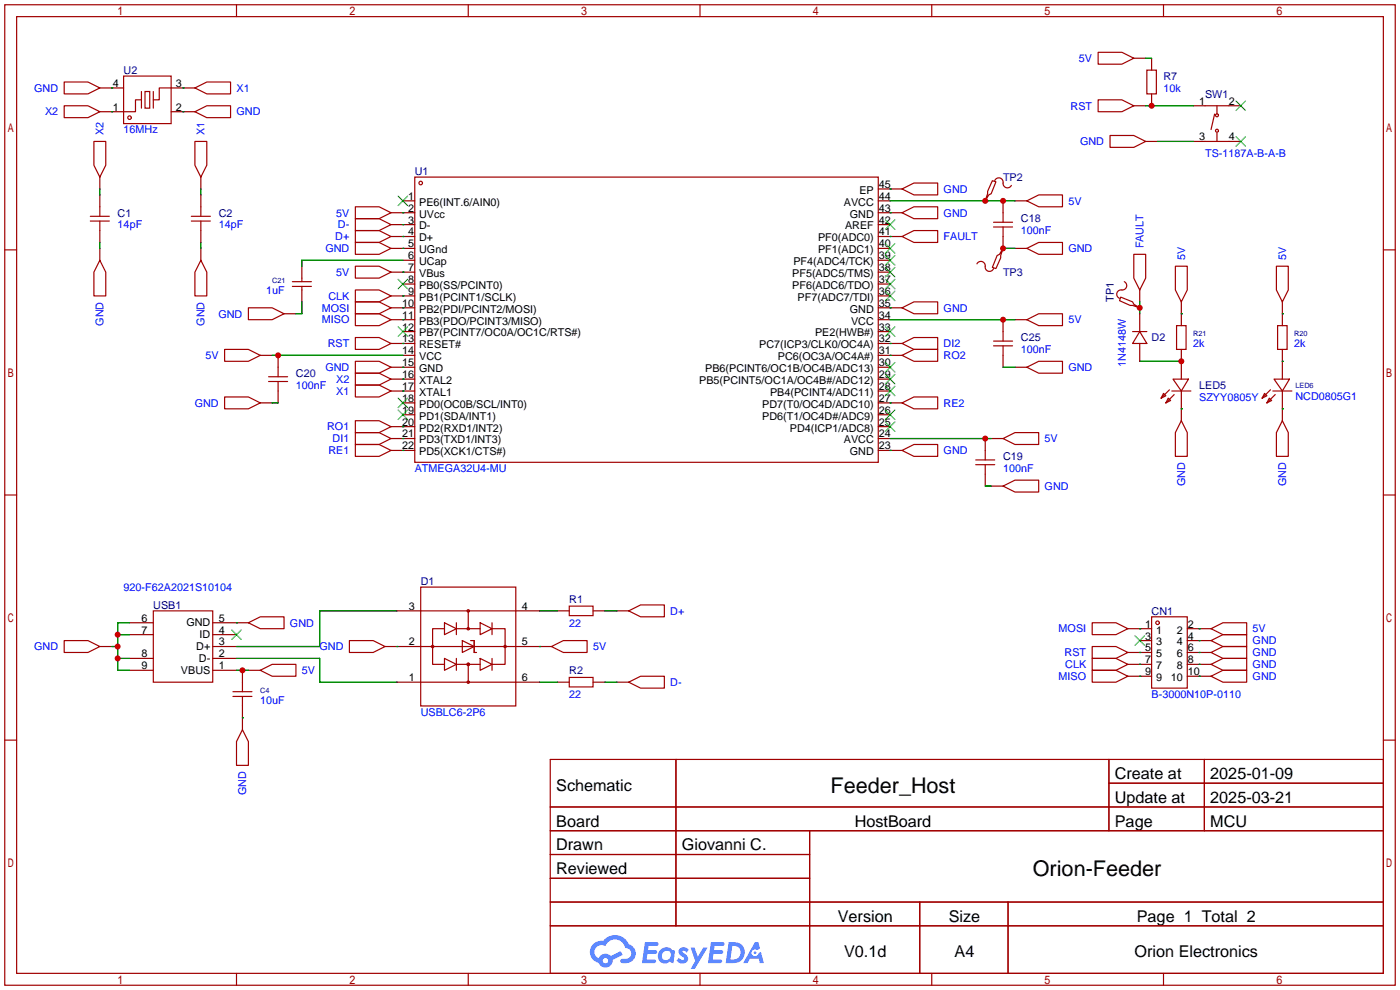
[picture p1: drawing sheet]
<svg xmlns="http://www.w3.org/2000/svg" width="299mm" height="212mm" viewBox="0 0 299 212" stroke-linecap="round" stroke-linejoin="round" font-family="sans-serif">
<g fill="none" stroke="#a10000" stroke-width=".25">
<path d="M1 1h297.2v209.6h-297.2zM3.6 3.6h292.1v204.4h-292.1zM50.5 1v2.6M100.1 1v2.6M149.6 1v2.6M199.1 1v2.6M248.7 1v2.6M1 53.4h2.6M295.7 53.4h2.5M1 105.8h2.6M295.7 105.8h2.5M1 158.2h2.6"/>
<path d="M295.7 158.2h2.5M117.6 162.3h178.1v45.7h-178.1zM117.6 172.5h178.1M117.6 177.5h178.1M144.5 162.3v35.6M173 177.5v30.5M237 162.3v15.2M237 167.4h58.7M257.4 162.3v15.2M117.6 182.6h55.4M117.6 192.8h178.1M117.6 187.7h55.4"/>
<path d="M117.6 197.9h178.1M196.6 192.8v15.2M215.4 192.8v15.2M50.5 208v2.6M100.1 208v2.6M149.6 208v2.6M199.1 208v2.6M248.7 208v2.6"/>
</g>
<g fill="#5487ff">
<path d="M145.3 202.7a1.3 1.3 0 0 1 1.9 .3l-.4 .6a.54 .54 0 0 0-.9-.2l.1 .2a1.34 1.34 0 0 1 .9 1.8 1.47 1.47 0 0 1-2.3-.1l.5-.6 .8 .5a.31 .31 0 0 0 .4-.3 .31 .31 0 0 0-.3-.4 1.12 1.12 0 0 1-.7-1.8z"/>
<path d="M147.6 202.5h.9l.6 2 1.2-2h.9l-2.7 4.6h-.9l1-1.7z"/>
<path d="M137.8 201.4h1.7a1.31 1.31 0 0 1 1.2 .2 .4 .4 0 0 1-.3 .5l-1.8 .1-.1 .9h1.6a.4 .4 0 0 1 .4 .4 .4 .4 0 0 1-.5 .4h-1.6l-.2 1.2h1.4a.46 .46 0 0 1 .5 0 .46 .46 0 0 1 .1 .5l-.4 .2h-2.6z"/>
<path d="M151.9 201.4h1.7a1.32 1.32 0 0 1 1.2 .2 .39 .39 0 0 1-.3 .5l-1.8 .1-.1 .9h1.6a.4 .4 0 0 1 .4 .4 .4 .4 0 0 1-.4 .4h-1.7l-.2 1.2h1.4a.46 .46 0 0 1 .5 0 .46 .46 0 0 1 .1 .5l-.4 .2h-2.6z"/>
<path d="M161.3 201.4h.8l.3 1.3-.6 .4a.75 .75 0 0 0-1.1 .3 .75 .75 0 0 0 .5 1 .75 .75 0 0 0 .9-.7l.5-.2 .6 2.3h-.8l-.3-.9h-1.8l-.5 .9h-1z"/>
<path d="M155.7 201.4l-.6 4.4h1.5a2.27 2.27 0 0 0 2.6-2.2 2.27 2.27 0 0 0-2.7-2.2zM156.5 202.1a1.5 1.5 0 0 1 1.8 1.6 1.5 1.5 0 0 1-1.9 1.4h-.3z"/>
<path d="M141.2 203a1.6 1.6 0 0 0-.3 2.3 1.6 1.6 0 0 0 2.3 .2l.7 .3 .3-2.4-.1-.3-.5-.1a1.58 1.58 0 0 0-2.4 0zM141.8 203.5a.98 .98 0 0 1 1.6 .4 .98 .98 0 0 1-1.1 1.3 .94 .94 0 0 1-.9-.7 .94 .94 0 0 1 .4-1z"/>
<path d="M126.8 201.8a2.37 2.37 0 0 0 1.1 4 1.54 1.54 0 0 0 1.8 1 1.54 1.54 0 0 0 1.2-1.6l2.2-1.1-.5-.8-2 1a1.57 1.57 0 0 0-2.7 .5 1.5 1.5 0 0 1-.7-2.1 1.5 1.5 0 0 1 2.2-.5 2.23 2.23 0 0 1 2.3-1.4 2.23 2.23 0 0 1 2 1.8 1.16 1.16 0 0 1 1.2 1.1 1.16 1.16 0 0 1-1.1 1.2h-.7a.47 .47 0 0 0-.5 .4 .47 .47 0 0 0 .4 .5 2.17 2.17 0 0 0 2.5-.9 2.17 2.17 0 0 0-.3-2.7l-.8-.4a3.2 3.2 0 0 0-5.5-.7l-1.1 .1zM128.8 205.3a.6 .6 0 0 1 1.2 0 .6 .6 0 0 1-1.2 0z"/>
<circle cx="161.4" cy="203.6" r=".28"/>
</g>
<g fill="none" stroke="#a10000" stroke-width=".25">
<path d="M13.7 17.5h5.1l2.5 1.3-2.5 1.3h-5.1zM26.4 16.3h10.2v10.1h-10.2zM30.2 19.6v3.5M31 19.6h1v3.5h-1zM32.8 19.6v3.5M36.6 18.8h-2.6v2.5h-1.2M41.7 18.8l2.5-1.3h5.1v2.6h-5.1zM234.7 11.2h5.1l2.5 1.2-2.5 1.3h-5.1zM245.1 15h2v5.1h-2zM13.7 22.6h5.1l2.5 1.3-2.5 1.2h-5.1zM20.1 30.2h2.5v5.1l-1.3 2.5-1.2-2.5zM30.2 21.3h-1.2v2.6h-2.6"/>
<path d="M41.7 23.9l2.5-1.3h5.1v2.5h-5.1zM41.7 30.2h2.5v5.1l-1.3 2.5-1.2-2.5zM88.6 37.8h99.1v61h-99.1zM212.1 38.6l.8 .3-1.1 2.5-.5 .3-.7 1.2 .5-1.5v-.5zM212.6 38.6a.93 .93 0 0 1 1.1-.6 .93 .93 0 0 1 .7 1.1 .94 .94 0 0 0 .7 1 .94 .94 0 0 0 1.1-.5M234.7 21.3h5.1l2.5 1.3-2.5 1.3h-5.1zM237.2 29h5.1l2.6 1.2-2.6 1.3h-5.1zM257.6 30.2h5M257.6 22.6h5M259.6 24.4l-.8 3.3M260.1 22.6v1.8M260.1 28.4v1.8"/>
<path d="M19.3 46.2h4.1M19.3 47.2h4.1M21.3 55.6l1.3 2.6v5h-2.5v-5zM21.3 44.2v2M21.3 47.2v2.1M40.9 46.2h4.1M40.9 47.2h4.1M42.9 55.6l1.3 2.6v5h-2.5v-5zM42.9 44.2v2M42.9 47.2v2.1M64.5 59.4v.8M75.9 46.7h5.1l2.6 1.3-2.6 1.3h-5.1z"/>
<path d="M75.9 49.3h5.1l2.6 1.2-2.6 1.3h-5.1zM75.9 44.2h5.1l2.6 1.3-2.6 1.2h-5.1zM75.9 51.8h5.1l2.6 1.3-2.6 1.3h-5.1zM75.9 56.9h5.1l2.6 1.3-2.6 1.2h-5.1zM192.8 45.5l2.5-1.3h5.1v2.5h-5.1zM192.8 40.4l2.5-1.3h5.1v2.6h-5.1zM192.8 50.5l2.5-1.2h5.1v2.5h-5.1zM208.8 56.4a.98 .98 0 0 1 1.3-.4 .98 .98 0 0 1 .5 1.2 .93 .93 0 0 0 .8 .8 .93 .93 0 0 0 .9-.6M212.3 48.5h4.1M212.3 47.5h4.1M214.4 53.1l-.5 1.5v.5l-1 2.3-.8-.2 1-2.6 .5-.2zM214.4 45.5v2"/>
<path d="M214.4 48.5v2M219.5 42.9l2.5-1.2h5.1v2.5h-5.1zM219.5 53.1l2.5-1.3h5.1v2.6h-5.1zM242.3 54.4h2.6v5l-1.3 2.6-1.3-2.6zM251.2 56.9h2.5v5.1l-1.2 2.5-1.3-2.5zM272.8 56.9h2.5v5.1l-1.2 2.5-1.3-2.5zM48 74.7h5.1l2.5 1.2-2.5 1.3h-5.1zM53.1 65.8h5.1l2.5 1.3-2.5 1.2h-5.1zM59.4 78.5v2M62.5 61.2h4M62.5 60.2h4M64.5 61.2v.8"/>
<path d="M75.9 79.8h5.1l2.6 1.2-2.6 1.3h-5.1zM75.9 77.2h5.1l2.6 1.3-2.6 1.3h-5.1zM75.9 64.5h5.1l2.6 1.3-2.6 1.3h-5.1zM75.9 72.1h5.1l2.6 1.3-2.6 1.3h-5.1zM75.9 62h5.1l2.6 1.2-2.6 1.3h-5.1zM75.9 67.1h5.1l2.6 1.2-2.6 1.3h-5.1zM192.8 75.9l2.5-1.2h5.1v2.5h-5.1zM192.8 73.4l2.5-1.3h5.1v2.6h-5.1zM192.8 65.8l2.5-1.3h5.1v2.6h-5.1zM212.3 73.9h4.1M212.3 72.9h4.1M214.4 70.9v2"/>
<path d="M214.4 73.9v2M219.5 68.3l2.5-1.2h5.1v2.5h-5.1zM219.5 78.5l2.5-1.3h5.1v2.6h-5.1zM239.5 63.5l2.6 1 .2 .5 1.3 .8-1.5-.5h-.5l-2.3-1zM240.3 60.2a.98 .98 0 0 1 .4 1.3 .98 .98 0 0 1-1.3 .5 .93 .93 0 0 0-.7 .8 .93 .93 0 0 0 .6 1M242.1 70.9h3M243.6 70.9l1.5 2.5h-3zM251.5 69.6h2v5.1h-2zM273 69.6h2.1v5.1h-2.1zM48 84.8h5.1l2.5 1.3-2.5 1.3h-5.1zM57.4 81.5h4.1M57.4 80.5h4.1"/>
<path d="M59.4 81.5v2.1M75.9 82.3h5.1l2.6 1.3-2.6 1.2h-5.1zM75.9 89.9h5.1l2.6 1.3-2.6 1.3h-5.1zM75.9 92.5h5.1l2.6 1.2-2.6 1.3h-5.1zM75.9 95h5.1l2.6 1.3-2.6 1.2h-5.1zM192.8 96.3l2.5-1.3h5.1v2.5h-5.1zM192.8 86.1l2.5-1.3h5.1v2.6h-5.1zM208.5 99.3h4.1M208.5 98.3h4.1M210.6 96.3v2M210.6 99.3v2M214.4 93.7l2.5-1.2h5.1v2.5h-5.1z"/>
<path d="M248.7 84.1l.5 .5-1 .5zM249.7 85.1l.5 .5-1 .5zM249.9 83.3l-1.7 1.8M250.4 83.6h4.1M250.7 81h3.3l-1.5 2.6zM251 84.3l-1.8 1.8M252.5 89.9l1.2 2.6v5h-2.5v-5zM270.3 84.1l.5 .5-1.1 .5zM271.3 85.1l.5 .5-1 .5zM271.5 83.3l-1.8 1.8M272 83.6h4.1M272.3 81h3.3l-1.5 2.6z"/>
<path d="M272.5 84.3l-1.7 1.8M274.1 89.9l1.2 2.6v5h-2.5v-5zM214.4 103.9l2.5-1.3h5.1v2.6h-5.1zM13.7 136.9h5.1l2.5 1.3-2.5 1.2h-5.1zM32.8 130.6h12.7v15.2h-12.7zM53.1 133.1l2.5-1.3h5.1v2.6h-5.1zM74.7 136.9h5.1l2.5 1.3-2.5 1.2h-5.1zM89.9 125.5h20.3v25.4h-20.3zM89.9 130.6h20.3M89.9 138.2h20.3M95 133.1l2.5 1.3-2.5 1.2zM95 134.4h-2.5v7.6h2.5"/>
<path d="M97.5 133.1v2.5M97.5 134.4h5.1M98.8 136.9l2.5 1.3-2.5 1.2zM100.1 130.6v3.8M100.6 136.9h.7v2.5h.6M102.6 133.1l2.6 1.3-2.6 1.2zM104.9 134.4h3v7.6h-2.7M105.2 133.1v2.5M117.9 138.2l2.5-1.3h5.1v2.5h-5.1zM121.7 129.5h5v2.1h-5zM134.4 130.6l2.5-1.3h5.1v2.5h-5.1zM233.4 133.1h5.1l2.5 1.3-2.5 1.2h-5.1z"/>
<path d="M233.4 138.2h5.1l2.5 1.2-2.5 1.3h-5.1zM246.1 131.8h7.6v15.3h-7.6zM258.8 134.4l2.6-1.3h5v2.5h-5zM258.8 136.9l2.6-1.3h5v2.6h-5zM258.8 139.4l2.6-1.2h5v2.5h-5zM49.8 148.8h4M49.8 147.8h4M51.8 156l1.3 2.5v5.1h-2.6v-5.1zM51.8 145.8v2M51.8 148.8v2.1M55.6 143.3l2.6-1.3h5v2.5h-5zM89.9 145.8h20.3"/>
<path d="M95 140.7l2.5 1.3-2.5 1.3zM97.5 140.7v2.6M97.5 142h5.1M100.1 142v3.8M102.6 140.7l2.6 1.3-2.6 1.3zM105.2 140.7v2.6M121.7 144.8h5v2h-5zM134.4 145.8l2.5-1.3h5.1v2.6h-5.1zM233.4 140.7h5.1l2.5 1.3-2.5 1.3h-5.1zM233.4 143.3h5.1l2.5 1.2-2.5 1.3h-5.1zM258.8 142l2.6-1.3h5v2.6h-5zM258.8 144.5l2.6-1.2h5v2.5h-5z"/>
<circle cx="27.7" cy="25.1" r=".38"/>
<circle cx="89.9" cy="39.1" r=".38"/>
<circle cx="260.1" cy="27.9" r=".32"/>
<circle cx="260.1" cy="24.6" r=".32"/>
<circle cx="92.5" cy="138.2" r=".25"/>
<circle cx="100.1" cy="134.4" r=".25"/>
<circle cx="100.1" cy="130.6" r=".25"/>
<circle cx="107.9" cy="138.2" r=".25"/>
<circle cx="247.4" cy="133.1" r=".38"/>
<circle cx="100.1" cy="145.8" r=".25"/>
<circle cx="100.1" cy="142" r=".25"/>
</g>
<g fill="none" stroke="#870000" stroke-width=".25">
<path d="M21.3 18.8h5.1M36.6 18.8h5.1M242.3 12.4h2.6M246.1 12.4v2.6M21.3 23.9h5.1M21.3 37.8v2.6M36.6 23.9h5.1M42.9 37.8v2.6M242.3 22.6h2.6M244.9 30.2h2.5M246.1 20.1v2.5M255 22.6h2.6"/>
<path d="M255 30.2h2.6M262.6 22.6h2.6M262.6 30.2h2.6M21.3 41.7v2.5M21.3 49.3v2.5M21.3 53.1v2.5M42.9 41.7v2.5M42.9 49.3v2.5M42.9 53.1v2.5M64.5 56.9v2.5M83.6 45.5h5M83.6 48h5"/>
<path d="M83.6 50.5h5M83.6 53.1h5M83.6 58.2h5M86.1 42.9h2.5M86.1 55.6h2.5M187.7 42.9h2.5M187.7 45.5h5.1M187.7 48h2.5M187.7 50.5h5.1M187.7 53.1h2.5M187.7 55.6h2.5M187.7 58.2h2.5"/>
<path d="M187.7 40.4h5.1M210.6 42.7v.2M214.4 42.9v2.6M214.4 50.5v2.8M216.9 42.9h2.6M216.9 53.1h2.6M55.6 75.9h2.6M59.4 75.9v2.6M60.7 67.1h2.5M64.5 62v2.5M83.6 63.2h5M83.6 65.8h5"/>
<path d="M83.6 68.3h5M83.6 73.4h5M83.6 78.5h5M86.1 60.7h2.5M86.1 70.9h2.5M86.1 75.9h2.5M187.7 60.7h2.5M187.7 63.2h2.5M187.7 65.8h5.1M187.7 68.3h2.5M187.7 70.9h2.5M187.7 73.4h5.1"/>
<path d="M187.7 75.9h5.1M187.7 78.5h2.5M214.4 68.3v2.6M214.4 75.9v2.6M216.9 68.3h2.6M216.9 78.5h2.6M243.3 65.8h.3M243.6 62v2.5M243.6 67.1v3.8M243.6 73.4v3.8M252.5 64.5v5.1M252.5 74.7v6.3"/>
<path d="M274.1 64.5v5.1M274.1 74.7v6.3M55.6 86.1h2.6M59.4 83.6v2.5M83.6 81h5M83.6 83.6h5M83.6 91.2h5M83.6 93.7h5M83.6 96.3h5M86.1 86.1h2.5M86.1 88.6h2.5M187.7 81h2.5"/>
<path d="M187.7 83.6h2.5M187.7 86.1h5.1M187.7 88.6h2.5M187.7 91.2h2.5M187.7 93.7h2.5M187.7 96.3h5.1M210.6 93.7v2.6M211.8 93.7h2.6M252.5 83.6v6.3M274.1 83.6v6.3M210.6 101.3v2.6M211.8 103.9h2.6"/>
<path d="M21.3 138.2h2.6M27.7 133.1h5.1M27.7 135.6h5.1M45.5 133.1h7.6M45.5 135.6h5M45.5 138.2h5M82.3 138.2h7.6M84.8 130.6h5.1M110.2 138.2h7.7M110.2 130.6h5.1M119.1 130.6h2.6M126.7 130.6h2.6"/>
<path d="M131.8 130.6h2.6M241 134.4h5.1M241 139.4h5.1M243.6 136.9h2.5M253.7 134.4h5.1M253.7 136.9h5.1M253.7 139.4h5.1M27.7 143.3h5.1M27.7 140.7h5.1M45.5 143.3h5M45.5 140.7h5M51.8 143.3v2.5"/>
<path d="M51.8 150.9v5.1M53.1 143.3h2.5M84.8 145.8h5.1M110.2 145.8h5.1M119.1 145.8h2.6M126.7 145.8h2.6M131.8 145.8h2.6M241 144.5h5.1M241 142h5.1M253.7 144.5h5.1M253.7 142h5.1"/>
</g>
<g fill="none" stroke="#3c3" stroke-width=".25">
<path d="M264.2 21.6l2 2M264.2 29.2l2 2M266.2 21.6l-2 2M266.2 29.2l-2 2M85.1 41.9l2 2M85.1 59.7l2 2M87.1 41.9l-2 2M87.1 59.7l-2 2M189.2 59.7l2.1 2M189.2 57.2l2.1 2M189.2 54.6l2.1 2M189.2 52.1l2.1 2"/>
<path d="M189.2 47l2.1 2M191.3 59.7l-2.1 2M191.3 57.2l-2.1 2M191.3 54.6l-2.1 2M191.3 52.1l-2.1 2M191.3 47l-2.1 2M85.1 69.8l2 2.1M87.1 69.8l-2 2.1M189.2 77.5l2.1 2M189.2 69.8l2.1 2.1M189.2 62.2l2.1 2.1M191.3 77.5l-2.1 2"/>
<path d="M191.3 69.8l-2.1 2.1M191.3 62.2l-2.1 2.1M85.1 85.1l2 2M85.1 87.6l2 2.1M87.1 85.1l-2 2M87.1 87.6l-2 2.1M189.2 90.2l2.1 2M189.2 87.6l2.1 2.1M189.2 82.5l2.1 2.1M189.2 80l2.1 2M191.3 90.2l-2.1 2M191.3 87.6l-2.1 2.1"/>
<path d="M191.3 82.5l-2.1 2.1M191.3 80l-2.1 2M49.5 134.6l2.1 2.1M51.6 134.6l-2.1 2.1M242.6 135.9l2 2M244.6 135.9l-2 2"/>
</g>
<g fill="none" stroke="#008700" stroke-width=".25">
<path d="M23.9 18.8h.1M39.1 18.8h.1M244.9 12.4h1.2M23.9 23.9h.1M39.1 23.9h.1M244.9 22.6h10.1M247.4 30.2h7.6M21.3 40.4v1.3M21.3 51.8v1.3M42.9 40.4v1.3M42.9 51.8v1.3M86.1 48h.1"/>
<path d="M86.1 50.5h.1M86.1 45.5h.1M86.1 53.1h.1M86.1 58.2h.1M86.1 55.6h-21.6v1.3M190.2 45.5h.1M190.2 40.4h.1M190.2 50.5h.1M190.2 42.9h26.7M214.4 53.1h2.5M58.2 75.9h27.9M64.5 64.5v2.6h-1.3"/>
<path d="M86.1 78.5h.1M86.1 73.4h.1M86.1 63.2h.1M86.1 68.3h.1M86.1 65.8h.1M190.2 75.9h.1M190.2 73.4h.1M190.2 65.8h.1M190.2 68.3h26.7M214.4 78.5h2.5M243.6 77.2h8.9M243.6 64.5v2.6"/>
<path d="M252.5 67.1h.1M274.1 77.2h.1M274.1 67.1h.1M58.2 86.1h1.2M86.1 83.6h.1M86.1 81h.1M86.1 91.2h.1M86.1 93.7h.1M86.1 96.3h.1M190.2 96.3h.1M190.2 86.1h.1M190.2 93.7h21.6"/>
<path d="M252.5 87.4h.1M274.1 87.4h.1M210.6 103.9h1.2M23.9 138.2h1.2M25.1 135.6h2.6M27.7 133.1h-2.6v10.2h2.6M50.5 133.1h.1M84.8 138.2h.1M84.8 130.6h-16.5v7.6h-17.8M115.3 138.2h.1M115.3 130.6h3.8M129.3 130.6h2.5"/>
<path d="M243.6 134.4h.1M243.6 139.4h.1M256.3 134.4h.1M256.3 136.9h.1M256.3 139.4h.1M25.1 140.7h2.6M50.5 143.3h2.6M50.5 140.7h17.8v5.1h16.5M51.8 153.4h.1M115.3 145.8h3.8M129.3 145.8h2.5M243.6 142h.1"/>
<path d="M243.6 144.5h.1M256.3 144.5h.1M256.3 142h.1"/>
</g>
<g fill="#c00">
<circle cx="25.1" cy="140.7" r=".63"/>
<circle cx="25.1" cy="138.2" r=".63"/>
<circle cx="25.1" cy="135.6" r=".63"/>
<circle cx="51.8" cy="143.3" r=".63"/>
<circle cx="210.6" cy="93.7" r=".63"/>
<circle cx="210.6" cy="42.9" r=".63"/>
<circle cx="214.4" cy="42.9" r=".63"/>
<circle cx="59.4" cy="75.9" r=".63"/>
<circle cx="246.1" cy="22.6" r=".63"/>
<circle cx="214.4" cy="53.1" r=".63"/>
<circle cx="214.4" cy="68.3" r=".63"/>
<circle cx="252.5" cy="77.2" r=".63"/>
<circle cx="243.6" cy="65.8" r=".63"/>
</g>
<g font-size="4.6">
<text x="177.5" y="169.4">Feeder_Host</text>
<text x="220.7" y="187.2">Orion-Feeder</text>
</g>
<g font-size="3.5">
<text x="238.3" y="166.5">Create at</text>
<text x="258.7" y="166.5">2025-01-09</text>
<text x="118.9" y="169.1">Schematic</text>
<text x="238.3" y="171.6">Update at</text>
<text x="258.7" y="171.6">2025-03-21</text>
<text x="118.9" y="176.7">Board</text>
<text x="182.7" y="176.7">HostBoard</text>
<text x="238.3" y="176.7">Page</text>
<text x="258.7" y="176.7">MCU</text>
<text x="118.9" y="181.8">Drawn</text>
<text x="145.7" y="181.8">Giovanni C.</text>
<text x="118.9" y="186.8">Reviewed</text>
<text x="179.1" y="197">Version</text>
<text x="202.8" y="197">Size</text>
<text x="243" y="197">Page 1 Total 2</text>
<text x="180.4" y="204.6">V0.1d</text>
<text x="204" y="204.6">A4</text>
<text x="242.5" y="204.6">Orion Electronics</text>
</g>
<g font-size="2.3" fill="#000080">
<text x="26.4" y="15.8">U2</text>
<text x="248.7" y="17.1">R7</text>
<text x="257.6" y="20.9">SW1</text>
<text x="88.6" y="37.4">U1</text>
<text x="214.4" y="38.7">TP2</text>
<text x="25.1" y="46.3">C1</text>
<text x="46.7" y="46.3">C2</text>
<text x="218.2" y="47.5">C18</text>
<text x="214.4" y="59">TP3</text>
<text x="238" y="64.5" transform="rotate(-90 238 64.5)">TP1</text>
<text x="218.2" y="72.9">C25</text>
<text x="246.1" y="72.9">D2</text>
<text x="63.2" y="80.6">C20</text>
<text x="256.3" y="83.1">LED5</text>
<text x="214.4" y="98.3">C19</text>
<text x="89.9" y="125">D1</text>
<text x="32.8" y="130.1">USB1</text>
<text x="121.7" y="128.8">R1</text>
<text x="246.1" y="131.4">CN1</text>
<text x="121.7" y="144.1">R2</text>
</g>
<g font-size="2.3" fill="#00f">
<text x="230.6" y="13.3">5V</text>
<text x="7.3" y="19.6">GND</text>
<text x="50.5" y="19.6">X1</text>
<text x="228.8" y="23.4">RST</text>
<text x="248.7" y="19.6">10k</text>
<text x="9.6" y="24.7">X2</text>
<text x="22.1" y="29" transform="rotate(-90 22.1 29)">X2</text>
<text x="26.4" y="28.5">16MHz</text>
<text x="43.7" y="29" transform="rotate(-90 43.7 29)">X1</text>
<text x="50.5" y="24.7">GND</text>
<text x="230.8" y="31">GND</text>
<text x="257.6" y="33.6">TS-1187A-B-A-B</text>
<text x="201.7" y="41.2">GND</text>
<text x="71.9" y="46.3">5V</text>
<text x="201.7" y="46.3">GND</text>
<text x="228.3" y="43.7">5V</text>
<text x="25.1" y="48.8">14pF</text>
<text x="46.7" y="48.8">14pF</text>
<text x="69.5" y="53.9">GND</text>
<text x="71.7" y="51.4">D+</text>
<text x="72.2" y="48.8">D-</text>
<text x="201.7" y="51.4">FAULT</text>
<text x="218.2" y="50.1">100nF</text>
<text x="228.3" y="53.9">GND</text>
<text x="244.4" y="53.1" transform="rotate(-90 244.4 53.1)">FAULT</text>
<text x="71.9" y="59">5V</text>
<text x="253.3" y="55.6" transform="rotate(-90 253.3 55.6)">5V</text>
<text x="274.9" y="55.6" transform="rotate(-90 274.9 55.6)">5V</text>
<text x="56.9" y="62.8">1uF</text>
<text x="70.2" y="64.1">CLK</text>
<text x="22.1" y="69.6" transform="rotate(-90 22.1 69.6)">GND</text>
<text x="43.7" y="69.6" transform="rotate(-90 43.7 69.6)">GND</text>
<text x="46.7" y="67.9">GND</text>
<text x="68.8" y="66.6">MOSI</text>
<text x="68.8" y="69.1">MISO</text>
<text x="201.7" y="66.6">GND</text>
<text x="228.3" y="69.1">5V</text>
<text x="43.9" y="76.8">5V</text>
<text x="70.1" y="74.2">RST</text>
<text x="201.7" y="76.8">RO2</text>
<text x="201.7" y="74.2">DI2</text>
<text x="218.2" y="75.5">100nF</text>
<text x="255" y="74.2">2k</text>
<text x="276.6" y="74.2">2k</text>
<text x="63.2" y="83.1">100nF</text>
<text x="69.5" y="79.3">GND</text>
<text x="71.9" y="81.8">X2</text>
<text x="228.3" y="79.3">GND</text>
<text x="240.6" y="78.5" transform="rotate(-90 240.6 78.5)">1N4148W</text>
<text x="41.6" y="86.9">GND</text>
<text x="71.9" y="84.4">X1</text>
<text x="201.7" y="86.9">RE2</text>
<text x="256.3" y="85.6">SZYY0805Y</text>
<text x="276.9" y="85.4">NCD0805G1</text>
<text x="69.9" y="92">RO1</text>
<text x="71.1" y="94.5">DI1</text>
<text x="223.3" y="94.5">5V</text>
<text x="70.2" y="97.1">RE1</text>
<text x="88.6" y="100.9">ATMEGA32U4-MU</text>
<text x="201.7" y="97.1">GND</text>
<text x="214.4" y="100.9">100nF</text>
<text x="223.3" y="104.7">GND</text>
<text x="253.3" y="103.9" transform="rotate(-90 253.3 103.9)">GND</text>
<text x="274.9" y="103.9" transform="rotate(-90 274.9 103.9)">GND</text>
<text x="26.4" y="126.3">920-F62A2021S10104</text>
<text x="143.3" y="131.4">D+</text>
<text x="62" y="133.9">GND</text>
<text x="121.7" y="133.9">22</text>
<text x="226.3" y="135.2">MOSI</text>
<text x="267.7" y="135.2">5V</text>
<text x="267.7" y="137.7">GND</text>
<text x="7.3" y="139">GND</text>
<text x="68.3" y="139">GND</text>
<text x="126.7" y="139">5V</text>
<text x="227.5" y="140.3">RST</text>
<text x="227.7" y="142.8">CLK</text>
<text x="267.7" y="140.3">GND</text>
<text x="267.7" y="142.8">GND</text>
<text x="64.5" y="144.1">5V</text>
<text x="121.7" y="149.1">22</text>
<text x="143.3" y="146.6">D-</text>
<text x="226.3" y="145.3">MISO</text>
<text x="246.1" y="149.1">B-3000N10P-0110</text>
<text x="267.7" y="145.3">GND</text>
<text x="55.6" y="150.4">10uF</text>
<text x="89.9" y="153">USBLC6-2P6</text>
<text x="52.6" y="170" transform="rotate(-90 52.6 170)">GND</text>
</g>
<g font-size="2.3">
<text x="24.1" y="23.6">1</text>
<text x="24.1" y="18.6">4</text>
<text x="37.6" y="18.6">3</text>
<text x="37.6" y="23.6">2</text>
<text x="256.3" y="22.4">1</text>
<text x="262.6" y="22.4">2</text>
<text x="256.3" y="30">3</text>
<text x="262.6" y="30">4</text>
<text x="183.7" y="41.4">EP</text>
<text x="187.8" y="40.2">45</text>
<text x="87.2" y="42.7">1</text>
<text x="87.2" y="45.2">2</text>
<text x="87.2" y="47.8">3</text>
<text x="89.6" y="44">PE6(INT.6/AIN0)</text>
<text x="89.6" y="46.5">UVcc</text>
<text x="180.4" y="44">AVCC</text>
<text x="181.6" y="46.5">GND</text>
<text x="187.8" y="47.8">42</text>
<text x="187.8" y="45.2">43</text>
<text x="187.8" y="42.7">44</text>
<text x="87.2" y="50.3">4</text>
<text x="87.2" y="52.9">5</text>
<text x="89.6" y="49">D-</text>
<text x="89.6" y="51.6">D+</text>
<text x="174.8" y="51.6">PF0(ADC0)</text>
<text x="180.6" y="49">AREF</text>
<text x="187.8" y="52.9">40</text>
<text x="187.8" y="50.3">41</text>
<text x="87.2" y="55.4">6</text>
<text x="87.2" y="57.9">7</text>
<text x="89.6" y="54.1">UGnd</text>
<text x="89.6" y="56.7">UCap</text>
<text x="89.6" y="59.2">VBus</text>
<text x="169.3" y="59.2">PF5(ADC5/TMS)</text>
<text x="169.6" y="56.7">PF4(ADC4/TCK)</text>
<text x="174.8" y="54.1">PF1(ADC1)</text>
<text x="187.8" y="57.9">38</text>
<text x="187.8" y="55.4">39</text>
<text x="86" y="65.6">10</text>
<text x="87.2" y="60.5">8</text>
<text x="87.2" y="63">9</text>
<text x="89.6" y="61.7">PB0(SS/PCINT0)</text>
<text x="89.6" y="64.3">PB1(PCINT1/SCLK)</text>
<text x="169.3" y="61.7">PF6(ADC6/TDO)</text>
<text x="170.5" y="64.3">PF7(ADC7/TDI)</text>
<text x="187.8" y="65.6">35</text>
<text x="187.8" y="63">36</text>
<text x="187.8" y="60.5">37</text>
<text x="86" y="68.1">11</text>
<text x="86" y="70.6">12</text>
<text x="89.6" y="66.8">PB2(PDI/PCINT2/MOSI)</text>
<text x="89.6" y="69.4">PB3(PDO/PCINT3/MISO)</text>
<text x="89.6" y="71.9">PB7(PCINT7/OC0A/OC1C/RTS#)</text>
<text x="174.2" y="71.9">PE2(HWB#)</text>
<text x="181.6" y="66.8">GND</text>
<text x="181.9" y="69.4">VCC</text>
<text x="187.8" y="70.6">33</text>
<text x="187.8" y="68.1">34</text>
<text x="86" y="73.2">13</text>
<text x="86" y="75.7">14</text>
<text x="89.6" y="74.4">RESET#</text>
<text x="89.6" y="77">VCC</text>
<text x="162.3" y="74.4">PC7(ICP3/CLK0/OC4A)</text>
<text x="166.2" y="77">PC6(OC3A/OC4A#)</text>
<text x="187.8" y="75.7">31</text>
<text x="187.8" y="73.2">32</text>
<text x="86" y="78.3">15</text>
<text x="86" y="80.8">16</text>
<text x="86" y="83.3">17</text>
<text x="89.6" y="79.5">GND</text>
<text x="89.6" y="82.1">XTAL2</text>
<text x="149.4" y="82.1">PB5(PCINT5/OC1A/OC4B#/ADC12)</text>
<text x="150.7" y="79.5">PB6(PCINT6/OC1B/OC4B/ADC13)</text>
<text x="187.8" y="83.3">28</text>
<text x="187.8" y="80.8">29</text>
<text x="187.8" y="78.3">30</text>
<text x="86" y="85.9">18</text>
<text x="86" y="88.4">19</text>
<text x="89.6" y="84.6">XTAL1</text>
<text x="89.6" y="87.1">PD0(OC0B/SCL/INT0)</text>
<text x="89.6" y="89.7">PD1(SDA/INT1)</text>
<text x="162.9" y="89.7">PD6(T1/OC4D#/ADC9)</text>
<text x="162.9" y="87.1">PD7(T0/OC4D/ADC10)</text>
<text x="164.6" y="84.6">PB4(PCINT4/ADC11)</text>
<text x="187.8" y="88.4">26</text>
<text x="187.8" y="85.9">27</text>
<text x="86" y="91">20</text>
<text x="86" y="93.5">21</text>
<text x="89.6" y="92.2">PD2(RXD1/INT2)</text>
<text x="89.6" y="94.8">PD3(TXD1/INT3)</text>
<text x="168.8" y="92.2">PD4(ICP1/ADC8)</text>
<text x="180.4" y="94.8">AVCC</text>
<text x="187.8" y="93.5">24</text>
<text x="187.8" y="91">25</text>
<text x="86" y="96">22</text>
<text x="89.6" y="97.3">PD5(XCK1/CTS#)</text>
<text x="181.6" y="97.3">GND</text>
<text x="187.8" y="96">23</text>
<text x="87.4" y="130.3">3</text>
<text x="111.5" y="130.3">4</text>
<text x="30.2" y="132.9">6</text>
<text x="30.2" y="135.4">7</text>
<text x="39.8" y="133.9">GND</text>
<text x="42.6" y="136.4">ID</text>
<text x="46.7" y="132.9">5</text>
<text x="46.7" y="135.4">4</text>
<text x="46.7" y="137.9">3</text>
<text x="87.4" y="137.9">2</text>
<text x="111.5" y="137.9">5</text>
<text x="244.7" y="134.1">1</text>
<text x="244.7" y="136.7">3</text>
<text x="247.1" y="135.4">1</text>
<text x="247.1" y="137.9">3</text>
<text x="251.5" y="137.9">4</text>
<text x="251.5" y="135.4">2</text>
<text x="253.9" y="136.7">4</text>
<text x="253.9" y="134.1">2</text>
<text x="30.2" y="143">9</text>
<text x="30.2" y="140.5">8</text>
<text x="41.9" y="139">D+</text>
<text x="42.5" y="141.5">D-</text>
<text x="46.7" y="140.5">2</text>
<text x="46.7" y="143">1</text>
<text x="244.7" y="139.2">5</text>
<text x="244.7" y="141.8">7</text>
<text x="247.1" y="140.5">5</text>
<text x="247.1" y="143">7</text>
<text x="251.5" y="143">8</text>
<text x="251.5" y="140.5">6</text>
<text x="253.9" y="141.8">8</text>
<text x="253.9" y="139.2">6</text>
<text x="38.7" y="144">VBUS</text>
<text x="87.4" y="145.6">1</text>
<text x="111.5" y="145.6">6</text>
<text x="244.7" y="144.3">9</text>
<text x="247.1" y="145.6">9</text>
<text x="250.2" y="145.6">10</text>
<text x="253.9" y="144.3">10</text>
</g>
<g font-size="1.6" fill="#000080">
<text x="58.2" y="60.4">C21</text>
<text x="255" y="71.8">R21</text>
<text x="276.6" y="71.8">R20</text>
<text x="276.9" y="83">LED6</text>
<text x="55.6" y="148">C4</text>
</g>
</svg>
